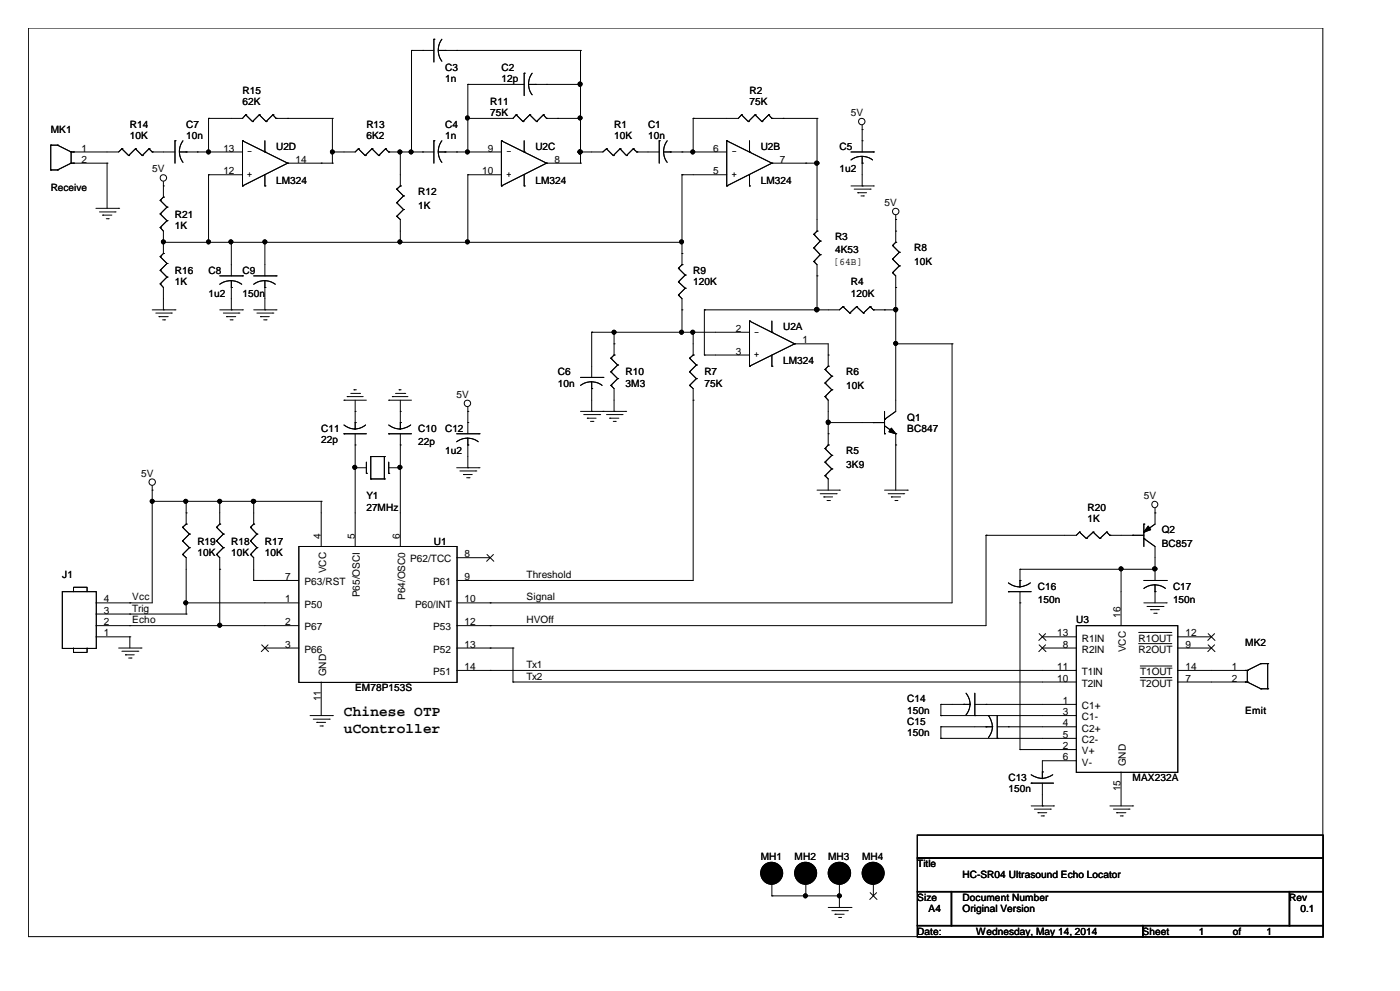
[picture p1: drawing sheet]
<svg xmlns="http://www.w3.org/2000/svg" width="297mm" height="210mm" viewBox="0 0 297 210" stroke-linecap="round" stroke-linejoin="round" font-family="sans-serif">
<g fill="none" stroke="#000" stroke-width=".21">
<path d="M6 5.9h274.3v192.5h-274.3zM87.2 10.7h.1M87.2 10.7v21.5M87.2 10.7h4.7M89.6 10.7h.1M91.9 8.3h.1M91.9 8.3v4.8M92.9 10.7h30.1M93.6 8.3a3.9 3.9 0 0 0 0 4.7M94.3 10.7h.1M96.8 10.7h.1M99.1 17.9h.1"/>
<path d="M99.1 17.9h12M99.1 17.9v14.3M111.1 15.5h.1M111.1 15.5v4.7M112 17.9h11M112.8 15.5a3.8 3.8 0 0 0 0 4.6M113.5 17.9h.1M115.8 17.9h.1M123 17.9h.1M123 10.7h.1M123 10.7v23.9M10.8 30.7h.1"/>
<path d="M10.8 36h.1M10.8 36h1.4M10.8 30.7h1.4M10.8 30.7v5.3M12.2 36h.1M12.2 30.7h.1M12.2 30.7l2.9 1.5M15.1 34.6h.1M15.1 32.2h.1M15.1 34.6h7.6M15.1 34.6l-2.9 1.4M15.1 32.2v2.4"/>
<path d="M15.6 32.2h.1M15.6 34.6h.1M22.7 34.6h.1M22.7 34.6v9.5M25.8 31.5h.1M25.8 31.5l-.7 .7h-10M25.8 31.5l1.5 1.4M27.3 32.9h.1M28.7 31.5h.1M28.7 31.5l-1.4 1.4M28.7 31.5l1.4 1.4M30.1 32.9h.1"/>
<path d="M31.6 31.5h.1M31.6 31.5l-1.5 1.4M31.6 31.5l.7 .7M32.3 32.2h.1M32.3 32.2h4.8M34.6 39.4h.1M34.6 38.5v3.3M37.1 29.8h.1M37.1 29.8v4.8M38 32.2h13.4M38.8 29.8a3.8 3.8 0 0 0 0 4.6M39.5 32.2h.1"/>
<path d="M41.8 32.2h.1M44.2 25.1h.1M44.2 37h.1M44.2 25.1v7.1M44.2 37v14.3M44.2 37h7.2M51.4 39.4h.1M51.4 29.8h.1M51.4 29.8v9.6M51.4 29.8l9.6 4.8M52.1 24.3h.1M52.1 24.3l-.7 .8h-7.2"/>
<path d="M52.1 24.3l1.4 1.5M53.5 25.8h.1M54.9 24.3h.1M54.9 24.3l-1.4 1.5M54.9 24.3l1.5 1.5M56.1 39.4h.1M56.1 32.2h.1M56.1 29.8v2.4M56.1 37v2.4M56.4 25.8h.1M57.8 24.3h.1M57.8 24.3l-1.4 1.5"/>
<path d="M57.8 24.3l.7 .8M58.5 25.1h.1M58.5 25.1h11.9M61 25.1h.1M61 34.6h.1M61 34.6h9.4M61 34.6l-9.6 4.8M68.1 34.6h.1M70.4 25.1h.1M70.4 32.2h.1M70.4 34.6h.1M70.4 25.1v9.5"/>
<path d="M75.9 31.5h.1M75.9 31.5l-.6 .7h-4.9M75.9 31.5l1.5 1.4M77.4 32.9h.1M78.8 31.5h.1M78.8 31.5l-1.4 1.4M78.8 31.5l1.5 1.4M80.3 32.9h.1M81.7 31.5h.1M81.7 31.5l-1.4 1.4M81.7 31.5l.7 .7M82.4 32.2h.1"/>
<path d="M82.4 32.2h9.5M84.8 32.2h.1M84.8 39.4h.1M84.8 32.2v7.2M84.8 39.4l-.7 .7M87.2 32.2h.1M89.6 32.2h.1M91.9 29.8h.1M91.9 29.8v4.8M92.9 32.2h13.4M93.6 29.8a3.8 3.8 0 0 0 0 4.6M94.3 32.2h.1"/>
<path d="M96.8 32.2h.1M99.1 25.1h.1M99.1 37h.1M99.1 37v14.3M99.1 37h7.2M106.3 39.4h.1M106.3 29.8h.1M106.3 29.8v9.6M106.3 29.8l9.5 4.8M109.4 24.3h.1M109.4 24.3l-.7 .8h-9.6M109.4 24.3l1.4 1.5"/>
<path d="M110.8 25.8h.1M111.1 39.4h.1M111.1 32.2h.1M111.1 29.8v2.4M111.1 37v2.4M112.3 24.3h.1M112.3 24.3l-1.5 1.5M112.3 24.3l1.4 1.5M113.7 25.8h.1M115.1 24.3h.1M115.1 24.3l-1.4 1.5M115.1 24.3l.7 .8"/>
<path d="M115.8 25.1h.1M115.8 34.6h.1M115.8 25.1h7.2M115.8 34.6h7.2M115.8 34.6l-9.5 4.8M118.2 25.1h.1M123 25.1h.1M123 32.2h.1M123 34.6h.1M128.5 31.5h.1M128.5 31.5l-.7 .7h-4.8M128.5 31.5l1.5 1.4"/>
<path d="M130 32.9h.1M131.4 31.5h.1M131.4 31.5l-1.4 1.4M131.4 31.5l1.4 1.4M132.8 32.9h.1M134.2 31.5h.1M134.2 31.5l-1.4 1.4M134.2 31.5l.8 .7M135 32.2h.1M135 32.2h4.7M139.7 29.8h.1M139.7 29.8v4.8"/>
<path d="M140.6 32.2h13.4M141.4 29.8a3.8 3.8 0 0 0 0 4.6M142.1 32.2h.1M144.5 32.2h.1M144.5 37h.1M144.5 37v19.1M144.5 37h9.5M146.9 25.1h.1M146.9 25.1v7.1M154 39.4h.1M154 29.8h.1M154 29.8v9.6"/>
<path d="M154 29.8l9.6 4.8M157.1 24.3h.1M157.1 24.3l-.6 .8h-9.6M157.1 24.3l1.5 1.5M158.6 25.8h.1M158.8 39.4h.1M158.8 32.2h.1M158.8 29.8v2.4M158.8 37v2.4M160 24.3h.1M160 24.3l-1.4 1.5M160 24.3l1.5 1.5"/>
<path d="M161.5 25.8h.1M162.9 24.3h.1M162.9 24.3l-1.4 1.5M162.9 24.3l.7 .8M163.6 34.6h.1M163.6 25.1h.1M163.6 25.1h9.5M163.6 34.6h9.5M163.6 34.6l-9.6 4.8M165.9 25.1h.1M170.8 34.6h.1M173.1 25.1h.1"/>
<path d="M173.1 34.6h.1M173.1 25.1v23.9M180.3 33.9a3.8 3.8 0 0 1 4.6 0M180.3 32.2h4.8M180.3 39.4h4.8M182.7 39.4h.1M182.7 29.8h.1M182.7 27.4h.1M182.7 34.6h.1M182.7 26.5v5.7M182.7 33.1v6.3M185.1 39.4h.1"/>
<path d="M185.1 32.2h.1M20.3 44.1h4.8M21.1 44.9h3.3M21.8 45.6h.1M21.8 45.6h1.9M22.5 46.3h.4M22.9 46.3h.1M24.4 44.9h.1M25.1 44.1h.1M34 57.2h.1M34 54.4h.1M34 48.2h.1"/>
<path d="M34 45.3h.1M34 42.4h.1M34 48.2l.6 .8v4.7M34 57.2l1.4 1.5M34 54.4l1.4 1.4M34 45.3l1.4 1.5M34 42.4l1.4 1.5M34.6 51.3h.1M34.6 53.7h.1M34.6 41.8h.1M34.6 51.3h109.9M34.6 53.7l-.6 .7"/>
<path d="M34.6 41.8l-.6 .6M35.4 58.7h.1M35.4 55.8h.1M35.4 46.8h.1M35.4 43.9h.1M35.4 58.7l-1.4 1.4M35.4 55.8l-1.4 1.4M35.4 43.9l-1.4 1.4M35.4 46.8l-1.4 1.4M44.2 51.3h.1M46.6 58.4h4.8M49 51.3h.1"/>
<path d="M49 51.3v7.1M49 59.5v6.1M51.4 58.4h.1M53.8 58.4h4.7M56.1 51.3h.1M56.1 51.3v7.1M56.1 59.5v6.1M58.5 58.4h.1M84.1 45.8h.1M84.1 42.9h.1M84.1 40.1h.1M84.1 45.8l.7 .7v4.8"/>
<path d="M84.1 42.9l1.4 1.5M84.1 40.1l1.4 1.4M84.8 51.3h.1M85.5 44.4h.1M85.5 41.5h.1M85.5 44.4l-1.4 1.4M85.5 41.5l-1.4 1.4M99.1 51.3h.1M143.8 59.7h.1M143.8 56.8h.1M143.8 59.7l1.4 1.4M143.8 56.8l1.4 1.5"/>
<path d="M144.5 53.7h.1M144.5 56.1h.1M144.5 56.1l-.7 .7M145.2 58.3h.1M145.2 58.3l-1.4 1.4M172.5 55.4h.1M172.5 52.5h.1M172.5 49.6h.1M172.5 55.4l.6 .7v9.5M172.5 52.5l1.3 1.4M172.5 49.6l1.3 1.5M173.1 58.4h.1"/>
<path d="M173.1 49h.1M173.1 49l-.6 .6M173.8 53.9h.1M173.8 51.1h.1M173.8 53.9l-1.3 1.5M173.8 51.1l-1.3 1.4M181 40.1h3.4M181.8 40.8h.1M181.8 40.8h1.8M182.5 41.5h.5M183 41.5h.1M184.4 40.1h.1"/>
<path d="M189.1 57.8h.1M189.1 54.9h.1M189.1 52h.1M189.1 57.8l.7 .6v28.7l-2.3 1.7M189.1 54.9l1.5 1.4M189.1 52l1.5 1.4M189.8 49h.1M189.8 46.5h.1M189.8 51.3h.1M189.8 45.6v5.7M189.8 51.3l-.7 .7M190.6 56.3h.1"/>
<path d="M190.6 53.4h.1M190.6 56.3l-1.5 1.5M190.6 53.4l-1.5 1.5M32.3 65.6h4.8M33 66.3h3.3M33.7 67.1h.1M33.7 67.1h1.9M34 60.1h.1M34 60.1l.6 .8v4.7M34.5 67.7h.4M34.6 65.6h.1M34.9 67.7h.1"/>
<path d="M36.3 66.3h.1M37.1 65.6h.1M46.6 60.2a3.9 3.9 0 0 1 4.6 0M46.6 65.6h4.8M47.3 66.3h3.3M48 67.1h.1M48 67.1h2M48.8 67.7h.4M49 65.6h.1M49 60.9h.1M49.2 67.7h.1M50.6 66.3h.1"/>
<path d="M51.4 65.6h.1M53.8 60.2a3.8 3.8 0 0 1 4.5 0M53.8 65.6h4.7M54.4 66.3h3.4M55.2 67.1h.1M55.2 67.1h1.9M55.9 67.7h.5M56.1 65.6h.1M56.1 60.9h.1M56.4 67.7h.1M57.8 66.3h.1M58.5 65.6h.1"/>
<path d="M123 79.9h4.8M125.4 70.4h.1M125.4 70.4v9.5M125.4 70.4h33.4M127.8 79.9h.1M129.5 78.8h.1M129.5 75.9h.1M129.5 78.8l1.4 1.4M129.5 75.9l1.4 1.4M130.1 72.8h.1M130.1 70.4h.1M130.1 75.2h.1"/>
<path d="M130.1 70.4v4.8M130.1 75.2l-.6 .7M130.9 77.3h.1M130.9 77.3l-1.4 1.5M143.8 62.5h.1M143.8 62.5l.7 .8v7.1M144.5 65.6h.1M144.5 70.4h.1M145.2 61.1h.1M145.2 61.1l-1.4 1.4M146.1 78.8h.1M146.1 75.9h.1"/>
<path d="M146.1 78.8l1.5 1.4M146.1 75.9l1.5 1.4M146.9 70.4h.1M146.9 75.2h.1M146.9 70.4v4.8M146.9 75.2l-.8 .7M147.6 77.3h.1M147.6 77.3l-1.5 1.5M149.3 75.2h.1M149.3 65.6h.1M149.3 75.2h9.5M149.3 65.6v9.6"/>
<path d="M158.8 77.6h.1M158.8 68h.1M158.8 68v9.6M158.8 68l9.6 4.8M163.6 77.6h.1M163.6 70.4h.1M163.6 68v2.4M163.6 75.2v2.4M168.4 72.8h.1M168.4 72.8h7.1v4.8M168.4 72.8l-9.6 4.8M173.1 65.6h.1"/>
<path d="M174.8 78.2h.1M174.8 78.2l1.5 1.5M175.5 75.2h.1M175.5 77.6h.1M175.5 77.6l-.7 .6M176.3 79.7h.1M176.3 79.7l-1.5 1.4M178.6 65h.1M178.6 65l-.7 .6h-28.6M178.6 65l1.5 1.3M180.1 66.3h.1M181.5 65h.1"/>
<path d="M181.5 65l-1.4 1.3M181.5 65l1.5 1.3M183 66.3h.1M184.4 65h.1M184.4 65l-1.4 1.3M184.4 65l.7 .6M185.1 65.6h.1M185.1 65.6h4.7M187.5 65.6h.1M189.8 60.9h.1M189.8 72.8h.1M189.8 65.6h.1"/>
<path d="M189.8 72.8h12M201.8 72.8h.1M201.8 72.8v54.9h-105M72.9 84.8h.1M72.9 91.9h.1M72.9 90a3.5 3.5 0 0 0 4.6 0M72.9 84.8h4.7M72.9 91.9h4.7M73.6 84h.1M73.6 84h3.4M74.3 83.3h1.9M75 82.6h.1"/>
<path d="M75 82.6h.5M75.3 99.1h.1M75.3 87.1h.1M75.3 94.2h.1M75.3 89.5h.1M75.3 84.8v6.1M75.3 91.9v23.9M75.3 99.1h2.3M76.2 83.3h.1M77.6 97.9v2.4M78.6 96.7h.1M78.6 96.7v4.7"/>
<path d="M78.6 96.7h2.8M81.4 96.7h.1M81.4 96.7v4.7M82.4 84.8h.1M82.4 91.9h.1M82.4 90a3.6 3.6 0 0 0 4.6 0M82.4 84.8h4.8M82.4 99.1h2.4M82.4 91.9h4.8M82.4 97.9v2.4M83.1 84h.1M83.1 84h3.3"/>
<path d="M83.8 83.3h2M84.6 82.6h.1M84.6 82.6h.4M84.8 87.1h.1M84.8 99.1h.1M84.8 94.2h.1M84.8 89.5h.1M84.8 84.8v6.1M84.8 91.9v23.9M85.8 83.3h.1M96.8 93.6a3.8 3.8 0 0 1 4.5 0M96.8 99.1h4.7"/>
<path d="M96.8 91.9h4.7M97.5 99.8h3.3M99.1 99.1h.1M99.1 89.5h.1M99.1 87.1h.1M99.1 94.2h.1M99.1 86.2v5.7M99.1 92.8v6.3M100.8 99.8h.1M101.5 99.1h.1M101.5 91.9h.1M123 81.6a3.8 3.8 0 0 1 4.6 0"/>
<path d="M123 87.1h9.6M123.7 87.8h3.4M124.5 88.6h.1M124.5 88.6h1.8M125.1 89.3h.5M125.4 87.1h.1M125.4 82.3h.1M125.4 80.9v6.2M125.6 89.3h.1M127.1 87.8h.1M127.8 87.1h.1M128.5 87.8h3.3"/>
<path d="M129.2 88.6h.1M129.2 88.6h1.9M129.5 81.6h.1M129.5 81.6l.6 .7v4.8M130 89.3h.4M130.1 87.1h.1M130.4 89.3h.1M130.9 80.2h.1M130.9 80.2l-1.4 1.4M131.8 87.8h.1M132.6 87.1h.1M146.1 81.6h.1"/>
<path d="M146.1 81.6l.8 .7v40.7h-50.1M146.9 84.8h.1M147.6 80.2h.1M147.6 80.2l-1.5 1.4M174.8 97.9h.1M174.8 95h.1M174.8 84h.1M174.8 81.1h.1M174.8 84l.7 .8v9.4M174.8 97.9l1.5 1.4M174.8 95l1.5 1.4M174.8 81.1l1.5 1.5"/>
<path d="M175.5 89.5h.1M175.5 91.9h.1M175.5 94.2h.1M175.5 89.5h12M175.5 94.2l-.7 .8M176.3 99.3h.1M176.3 96.4h.1M176.3 82.6h.1M176.3 99.3l-1.5 1.5M176.3 96.4l-1.5 1.5M176.3 82.6l-1.5 1.4M185.1 89.5h.1"/>
<path d="M187.5 88.8h.1M187.5 91.9h.1M187.5 90.2l2.3 1.7M187.5 87.1v4.8M189.8 94.2h.1M189.8 91.9h.1M189.8 91.9v11.9M32.3 106.2h.1M32.3 103.8h.1M32.3 106.2h35.8M32.3 102.9v24.8h-12M38.7 117.4h.1"/>
<path d="M38.7 114.6h.1M38.7 111.7h.1M38.7 117.4l.8 .7v12M38.7 114.6l1.4 1.4M38.7 111.7l1.4 1.4M39.5 106.2h.1M39.5 108.6h.1M39.5 111h.1M39.5 106.2v4.8M39.5 111l-.8 .7M40.1 116h.1M40.1 113.1h.1"/>
<path d="M40.1 116l-1.4 1.4M40.1 113.1l-1.4 1.5M45.9 117.4h.1M45.9 114.6h.1M45.9 111.7h.1M45.9 117.4l.7 .7v14.4M45.9 114.6l1.4 1.4M45.9 111.7l1.4 1.4M46.6 106.2h.1M46.6 111h.1M46.6 106.2v4.8M46.6 111l-.7 .7"/>
<path d="M47.3 116h.1M47.3 113.1h.1M47.3 116l-1.4 1.4M47.3 113.1l-1.4 1.5M53.1 117.4h.1M53.1 114.6h.1M53.1 111.7h.1M53.1 117.4l.7 .7v4.9M53.1 114.6l1.3 1.4M53.1 111.7l1.3 1.4M53.8 106.2h.1M53.8 111h.1"/>
<path d="M53.8 106.2v4.8M53.8 111l-.7 .7M54.4 116h.1M54.4 113.1h.1M54.4 116l-1.3 1.4M54.4 113.1l-1.3 1.5M63.3 115.8h33.6v28.7h-33.6zM68.1 106.2h.1M68.1 106.2v9.6M77.6 100.3h.1M78.6 101.4h.1M78.6 101.4h2.8"/>
<path d="M81.4 101.4h.1M82.4 100.3h.1M96.8 118.1h7.1M98.2 100.5h.1M98.2 100.5h1.9M98.9 101.2h.5M99.4 101.2h.1M103.2 117.4l1.4 1.5M104.6 117.4l-1.5 1.5M173.1 103.8h4.8M173.8 104.6h3.4M174.6 105.3h.1"/>
<path d="M174.6 105.3h1.8M174.8 100.8h.1M174.8 100.8l.7 .6v2.4M175.3 106h.5M175.8 106h.1M177.2 104.6h.1M177.9 103.8h.1M187.5 103.8h4.8M188.2 104.6h3.3M188.9 105.3h.1M188.9 105.3h1.9M189.7 106h.4"/>
<path d="M190.1 106h.1M191.5 104.6h.1M192.3 103.8h.1M209 113.4h.1M209 113.4v19.1h-112.2M228.8 112.7h.1M228.8 112.7l-.7 .7h-19.1M228.8 112.7l1.4 1.4M230.2 114.1h.1M231.6 112.7h.1M231.6 112.7l-1.4 1.4M231.6 112.7l1.5 1.4"/>
<path d="M233.1 114.1h.1M234.5 112.7h.1M234.5 112.7l.7 .7M234.5 112.7l-1.4 1.4M235.2 113.4h.1M235.2 113.4h7.2M240 113.4h.1M242.4 114.1h.1M242.4 112.7h.1M242.4 111h.1M242.4 114.1l2.4 1.7v7.2M242.4 111v4.8"/>
<path d="M244.8 108.6h.1M244.8 107.6v3.4l-2.4 1.7M13.2 125.3h7.2v12h-7.2zM15.6 125.3v-.9h2.9v.9M15.6 137.3v.9h2.9v-.9M20.3 132.5h43M20.3 130.1h19.2M20.3 134.9h7.2M25.1 137.3h4.8M25.8 137.9h3.4M26.6 138.7h.1M26.6 138.7h1.8"/>
<path d="M27.3 139.4h.5M27.5 127.7h.1M27.5 130.1h.1M27.5 134.9h.1M27.5 132.5h.1M27.5 134.9v2.4M27.8 139.4h.1M29.2 137.9h.1M29.9 137.3h.1M39.5 127.7h.1M39.5 130.1h.1M39.5 127.7h23.8"/>
<path d="M46.6 132.5h.1M46.6 120.6h.1M53.8 123h.1M53.8 123h9.5M55.5 136.6l1.4 1.4M56.1 137.3h7.2M56.8 136.6l-1.4 1.4M96.8 137.3h11.9M103.9 137.3h.1M103.9 132.5h.1M103.9 123h.1M103.9 127.7h.1"/>
<path d="M108.7 137.3h.1M108.7 137.3v7.2M213.7 125.3h.1M213.7 123.5a3.6 3.6 0 0 0 4.7 0M213.7 125.3h4.8M216.2 127.7h.1M216.2 120.6h.1M216.2 123h.1M216.2 120.6h28.6M216.2 120.6v3.8M216.2 125.3v33.5M220.2 134.2l1.5 1.5"/>
<path d="M220.2 136.6l1.5 1.4M220.9 137.3h7.2M220.9 134.9h7.2M221.6 134.2l-1.5 1.5M221.6 136.6l-1.5 1.4M228.1 132.5h21.5v31.1h-21.5zM237.6 120.6h.1M237.6 120.6v11.9M241.3 134h7M241.3 136.3h7M242.4 124.6a3.8 3.8 0 0 1 4.6 0M242.4 123h4.7"/>
<path d="M242.4 127.7h4.7M243.1 128.5h3.4M243.8 129.1h.1M243.8 129.1h1.9M244.5 129.9h.5M244.8 120.6h.1M244.8 125.3h.1M244.8 123.9v3.8M245 129.9h.1M246.5 128.5h.1M247.1 127.7h.1M247.1 123h.1"/>
<path d="M249.5 137.3h7.2M249.5 134.9h7.2M256 134.2l1.5 1.5M256 136.6l1.5 1.4M257.4 134.2l-1.5 1.5M257.4 136.6l-1.5 1.4M65.7 151.6h4.7M66.4 152.3h3.4M67.1 153h.1M67.1 153h1.9M67.8 153.8h.5M68.1 144.5v7.1"/>
<path d="M68.3 153.8h.1M69.8 152.3h.1M70.4 151.6h.1M96.8 142h131.3M103.9 142h.1M108.7 144.5h.1M108.7 144.5h119.4M199.4 149.2h.1M199.4 151.6h.1M199.4 153.9h.1M199.4 156.4h.1M199.4 149.2h6.3"/>
<path d="M199.4 149.2v2.4M199.4 153.9v2.5M199.4 153.9h11M199.4 156.4h28.7M199.4 151.6h28.7M204.2 149.2h.1M204.7 146.8a3.5 3.5 0 0 1 0 4.6M206.6 151.6h.1M206.6 149.2h21.5M206.6 146.8v4.8M209 149.2h.1M209 153.9h.1"/>
<path d="M209.5 151.6a3.6 3.6 0 0 1 0 4.6M211.3 156.4h.1M211.3 153.9h16.8M211.3 151.6v4.8M213.7 153.9h.1M216.2 158.8h.1M216.2 158.8h11.9M241.6 141.1h6.7M241.6 143.5h6.7M249.5 144.5h14.8M249.5 142h14.8M263.9 142h.1"/>
<path d="M263.9 144.5h.1M264.3 144.5h.1M264.3 142h.1M264.3 144.5l2.9 1.4M264.3 142v2.5M267.2 145.9h.1M267.2 140.6h.1M267.2 145.9h1.4M267.2 140.6l-2.9 1.4M267.2 140.6h1.4M268.6 140.6h.1M268.6 145.9h.1"/>
<path d="M268.6 140.6v5.3M194.4 176.9h86v4.9h-86zM218.5 165.9h.1M218.5 164.1a3.8 3.8 0 0 0 4.6 0M218.5 170.7h4.8M218.5 165.9h4.8M219.2 171.4h3.4M220 172.1h.1M220 172.1h1.8M220.6 172.8h.5M220.9 170.7h.1M220.9 163.5h.1"/>
<path d="M220.9 165.9v4.8M221.1 172.8h.1M222.6 171.4h.1M223.3 170.7h.1M228.1 161.1h-7.2v3.8M235.2 170.7h4.8M236 171.4h3.3M236.6 172.1h.1M236.6 172.1h2M237.4 172.8h.4M237.6 163.5v7.2M237.8 172.8h.1"/>
<path d="M239.3 171.4h.1M240 170.7h.1M163.6 189.8h.1M163.6 189.8h14.3M163.6 187.4v2.4M170.8 189.8h.1M170.8 187.4v2.4M175.5 192.2h4.8M176.3 192.9h3.3M177 193.6h.1M177 193.6h1.9M177.7 194.3h.4"/>
<path d="M177.9 189.8h.1M177.9 187.4v4.8M178.1 194.3h.1M179.6 192.9h.1M180.3 192.2h.1M184.4 189.1l1.4 1.4M185.1 187.4v2.4M185.8 189.1l-1.5 1.4M194.4 181.7h86v7.2h-86zM194.4 188.8h7.3v7.3h-7.3zM194.4 196h47.8v2.5h-47.8zM201.6 188.8h71.7v7.3h-71.7z"/>
<path d="M242.1 196h38.3v2.5h-38.3zM273.2 188.8h7.2v7.3h-7.2z"/>
<circle cx="34.6" cy="37.7" r=".68"/>
<circle cx="182.6" cy="25.7" r=".68"/>
<circle cx="189.8" cy="44.8" r=".68"/>
<circle cx="99.1" cy="85.4" r=".68"/>
<circle cx="32.3" cy="102.1" r=".68"/>
<circle cx="244.7" cy="106.8" r=".66"/>
</g>
<g fill="#000" stroke="#000" stroke-width=".21">
<path d="M188.9 90.7l.9 1.2-1.4-.4zM243.3 111.4l.5 .8-1.4 .5z"/>
<circle cx="122.9" cy="17.8" r=".45"/>
<circle cx="44.2" cy="32.2" r=".42"/>
<circle cx="70.4" cy="32.2" r=".42"/>
<circle cx="84.8" cy="32.2" r=".42"/>
<circle cx="87.1" cy="32.2" r=".42"/>
<circle cx="99.1" cy="32.2" r=".42"/>
<circle cx="99.1" cy="25" r=".42"/>
<circle cx="122.9" cy="32.2" r=".42"/>
<circle cx="122.9" cy="25" r=".42"/>
<circle cx="146.8" cy="32.2" r=".42"/>
<circle cx="173.1" cy="34.5" r=".45"/>
<circle cx="34.6" cy="51.2" r=".42"/>
<circle cx="44.2" cy="51.2" r=".42"/>
<circle cx="48.9" cy="51.2" r=".42"/>
<circle cx="56.1" cy="51.2" r=".42"/>
<circle cx="84.8" cy="51.2" r=".42"/>
<circle cx="99.1" cy="51.2" r=".42"/>
<circle cx="144.4" cy="51.2" r=".42"/>
<circle cx="130.1" cy="70.4" r=".42"/>
<circle cx="144.4" cy="70.4" r=".42"/>
<circle cx="146.8" cy="70.4" r=".42"/>
<circle cx="173.1" cy="65.6" r=".48"/>
<circle cx="189.8" cy="65.6" r=".45"/>
<circle cx="189.8" cy="72.7" r=".42"/>
<circle cx="75.2" cy="99" r=".42"/>
<circle cx="84.8" cy="99" r=".42"/>
<circle cx="175.5" cy="89.5" r=".45"/>
<circle cx="32.3" cy="106.2" r=".42"/>
<circle cx="39.4" cy="106.2" r=".42"/>
<circle cx="46.6" cy="106.2" r=".42"/>
<circle cx="53.7" cy="106.2" r=".45"/>
<circle cx="39.4" cy="127.7" r=".42"/>
<circle cx="46.6" cy="132.4" r=".42"/>
<circle cx="237.6" cy="120.5" r=".42"/>
<circle cx="244.7" cy="120.5" r=".45"/>
<circle cx="163.5" cy="185" r="2.34"/>
<circle cx="170.7" cy="189.7" r=".42"/>
<circle cx="170.7" cy="185" r="2.34"/>
<circle cx="177.9" cy="189.7" r=".42"/>
<circle cx="177.9" cy="185" r="2.35"/>
<circle cx="185" cy="185" r="2.34"/>
</g>
<g font-size="3">
<text x="72.9" y="151.7">Chinese OTP</text>
<text x="72.9" y="155.2">uController</text>
</g>
<g font-size="2.1">
<text x="94.3" y="15.1">C3</text>
<text x="94.3" y="17.5">1n</text>
<text x="106.3" y="15.1">C2</text>
<text x="106.3" y="17.5">12p</text>
<text x="51.4" y="19.8">R15</text>
<text x="51.4" y="22.2">62K</text>
<text x="103.9" y="22.2">R11</text>
<text x="158.8" y="19.8">R2</text>
<text x="158.8" y="22.2">75K</text>
<text x="10.8" y="28.2">MK1</text>
<text x="27.5" y="27">R14</text>
<text x="27.5" y="29.4">10K</text>
<text x="39.5" y="27">C7</text>
<text x="39.5" y="29.4">10n</text>
<text x="77.6" y="27">R13</text>
<text x="77.6" y="29.4">6K2</text>
<text x="94.3" y="27">C4</text>
<text x="94.3" y="29.4">1n</text>
<text x="103.9" y="24.6">75K</text>
<text x="130.1" y="27">R1</text>
<text x="130.1" y="29.4">10K</text>
<text x="137.3" y="27">C1</text>
<text x="137.3" y="29.4">10n</text>
<text x="180.3" y="24.6">5V</text>
<text x="17.3" y="32.1">1</text>
<text x="17.3" y="34.5">2</text>
<text x="47.3" y="32.1">13</text>
<text x="53.5" y="31.6" transform="rotate(-180 53.5 31.6)">-</text>
<text x="58.5" y="31.8">U2D</text>
<text x="62.7" y="34.5">14</text>
<text x="103.4" y="32.1">9</text>
<text x="108.5" y="31.6" transform="rotate(-180 108.5 31.6)">-</text>
<text x="113.5" y="31.8">U2C</text>
<text x="117.5" y="34.5">8</text>
<text x="151.1" y="32.1">6</text>
<text x="156.2" y="31.6" transform="rotate(-180 156.2 31.6)">-</text>
<text x="161.2" y="31.8">U2B</text>
<text x="165.3" y="34.5">7</text>
<text x="177.9" y="31.8">C5</text>
<text x="10.8" y="40.4">Receive</text>
<text x="32.3" y="36.5">5V</text>
<text x="47.3" y="36.9">12</text>
<text x="53.5" y="36.4" transform="rotate(-180 53.5 36.4)">+</text>
<text x="58.5" y="39">LM324</text>
<text x="88.6" y="41.3">R12</text>
<text x="102.2" y="36.9">10</text>
<text x="108.5" y="36.4" transform="rotate(-180 108.5 36.4)">+</text>
<text x="113.5" y="39">LM324</text>
<text x="151.1" y="36.9">5</text>
<text x="156.2" y="36.4" transform="rotate(-180 156.2 36.4)">+</text>
<text x="161.2" y="39">LM324</text>
<text x="177.9" y="36.5">1u2</text>
<text x="37.1" y="46.1">R21</text>
<text x="88.6" y="44.2">1K</text>
<text x="187.5" y="43.7">5V</text>
<text x="37.1" y="48.4">1K</text>
<text x="177" y="50.9">R3</text>
<text x="177" y="53.7">4K53</text>
<text x="193.7" y="53.3">R8</text>
<text x="37.1" y="58">R16</text>
<text x="44.2" y="58">C8</text>
<text x="51.4" y="58">C9</text>
<text x="146.9" y="58">R9</text>
<text x="176.7" y="56.2">[64B]</text>
<text x="193.7" y="56.1">10K</text>
<text x="37.1" y="60.4">1K</text>
<text x="44.2" y="62.8">1u2</text>
<text x="51.4" y="62.8">150n</text>
<text x="146.9" y="60.4">120K</text>
<text x="180.3" y="60.4">R4</text>
<text x="180.3" y="62.8">120K</text>
<text x="156" y="70.3">2</text>
<text x="161" y="69.9" transform="rotate(-180 161 69.9)">-</text>
<text x="165.9" y="69.9">U2A</text>
<text x="156" y="75.1">3</text>
<text x="161" y="74.6" transform="rotate(-180 161 74.6)">+</text>
<text x="165.9" y="77.1">LM324</text>
<text x="170.1" y="72.7">1</text>
<text x="118.2" y="79.5">C6</text>
<text x="118.2" y="81.9">10n</text>
<text x="132.6" y="79.5">R10</text>
<text x="132.6" y="81.9">3M3</text>
<text x="149.3" y="79.5">R7</text>
<text x="149.3" y="81.9">75K</text>
<text x="179.3" y="79.5">R6</text>
<text x="179.3" y="82.4">10K</text>
<text x="96.8" y="84.3">5V</text>
<text x="192.3" y="89.1">Q1</text>
<text x="68.1" y="91.5">C11</text>
<text x="68.1" y="93.8">22p</text>
<text x="88.6" y="91.5">C10</text>
<text x="88.6" y="94.3">22p</text>
<text x="94.3" y="91.5">C12</text>
<text x="192.3" y="91.5">BC847</text>
<text x="29.9" y="101">5V</text>
<text x="94.3" y="96.2">1u2</text>
<text x="179.3" y="96.2">R5</text>
<text x="179.3" y="99.1">3K9</text>
<text x="77.6" y="105.8">Y1</text>
<text x="242.4" y="105.8">5V</text>
<text x="77.6" y="108.1">27MHz</text>
<text x="230.5" y="108.1">R20</text>
<text x="230.5" y="110.6">1K</text>
<text x="246.2" y="113">Q2</text>
<text x="41.8" y="115.3">R19</text>
<text x="41.8" y="117.7">10K</text>
<text x="49" y="115.3">R18</text>
<text x="49" y="117.7">10K</text>
<text x="56.1" y="115.3">R17</text>
<text x="56.1" y="117.7">10K</text>
<text x="68" y="114.1" transform="rotate(-90 68 114.1)">4</text>
<text x="75.2" y="114.1" transform="rotate(-90 75.2 114.1)">5</text>
<text x="84.8" y="114.1" transform="rotate(-90 84.8 114.1)">6</text>
<text x="87" y="119.1">P62/TCC</text>
<text x="91.9" y="115.3">U1</text>
<text x="98.5" y="118">8</text>
<text x="246.2" y="115.8">BC857</text>
<text x="13.2" y="122.5">J1</text>
<text x="60.5" y="122.9">7</text>
<text x="64.5" y="124">P63/RST</text>
<text x="69.1" y="121.4" transform="rotate(-90 69.1 121.4)">VCC</text>
<text x="91.8" y="124">P61</text>
<text x="98.5" y="122.9">9</text>
<text x="111.6" y="122.4">Threshold</text>
<text x="220" y="124.9">C16</text>
<text x="248.6" y="124.9">C17</text>
<text x="22" y="130">3</text>
<text x="22" y="127.6">4</text>
<text x="28" y="127.2">Vcc</text>
<text x="28" y="129.6">Trig</text>
<text x="60.5" y="127.6">1</text>
<text x="64.5" y="128.7">P50</text>
<text x="76.3" y="126.5" transform="rotate(-90 76.3 126.5)">P65/OSCI</text>
<text x="85.9" y="127.1" transform="rotate(-90 85.9 127.1)">P64/OSC0</text>
<text x="88" y="128.7">P60/INT</text>
<text x="98.5" y="127.6">10</text>
<text x="111.6" y="127.2">Signal</text>
<text x="220" y="127.8">150n</text>
<text x="237.5" y="130.8" transform="rotate(-90 237.5 130.8)">16</text>
<text x="248.6" y="127.8">150n</text>
<text x="22" y="134.8">1</text>
<text x="22" y="132.4">2</text>
<text x="28" y="132">Echo</text>
<text x="60.5" y="132.4">2</text>
<text x="60.5" y="137.2">3</text>
<text x="64.5" y="133.5">P67</text>
<text x="91.8" y="133.5">P53</text>
<text x="98.5" y="132.4">12</text>
<text x="98.5" y="137.2">13</text>
<text x="111.6" y="132">HVOff</text>
<text x="224" y="134.8">13</text>
<text x="225.2" y="137.2">8</text>
<text x="228.1" y="132">U3</text>
<text x="229.3" y="135.9">R1IN</text>
<text x="241.3" y="135.9">R1OUT</text>
<text x="251.2" y="134.8">12</text>
<text x="251.2" y="137.2">9</text>
<text x="263.9" y="136.8">MK2</text>
<text x="64.5" y="138.3">P66</text>
<text x="69.1" y="143.3" transform="rotate(-90 69.1 143.3)">GND</text>
<text x="91.8" y="138.3">P52</text>
<text x="91.8" y="143">P51</text>
<text x="98.5" y="141.9">14</text>
<text x="111.6" y="143.9">Tx2</text>
<text x="111.6" y="141.5">Tx1</text>
<text x="224" y="141.9">11</text>
<text x="229.3" y="143">T1IN</text>
<text x="229.3" y="138.3">R2IN</text>
<text x="238.6" y="138.2" transform="rotate(-90 238.6 138.2)">VCC</text>
<text x="241.3" y="138.3">R2OUT</text>
<text x="241.6" y="143">T1OUT</text>
<text x="251.2" y="141.9">14</text>
<text x="261" y="141.9">1</text>
<text x="68" y="148.5" transform="rotate(-90 68 148.5)">11</text>
<text x="75.3" y="146.4">EM78P153S</text>
<text x="192.3" y="148.8">C14</text>
<text x="224" y="144.4">10</text>
<text x="225.2" y="149.1">1</text>
<text x="229.3" y="145.5">T2IN</text>
<text x="241.6" y="145.5">T2OUT</text>
<text x="251.2" y="144.4">7</text>
<text x="261" y="144.4">2</text>
<text x="192.3" y="153.5">C15</text>
<text x="192.3" y="155.9">150n</text>
<text x="192.3" y="151.1">150n</text>
<text x="225.2" y="151.5">3</text>
<text x="225.2" y="153.9">4</text>
<text x="229.3" y="150.2">C1+</text>
<text x="229.3" y="152.6">C1-</text>
<text x="229.3" y="155">C2+</text>
<text x="263.9" y="151.1">Emit</text>
<text x="225.2" y="156.3">5</text>
<text x="225.2" y="158.7">2</text>
<text x="225.2" y="161.1">6</text>
<text x="229.3" y="157.4">C2-</text>
<text x="229.3" y="159.8">V+</text>
<text x="213.7" y="165.5">C13</text>
<text x="213.7" y="167.8">150n</text>
<text x="229.3" y="162.2">V-</text>
<text x="237.5" y="167.6" transform="rotate(-90 237.5 167.6)">15</text>
<text x="238.6" y="162.3" transform="rotate(-90 238.6 162.3)">GND</text>
<text x="240" y="165.5">MAX232A</text>
<text x="161.2" y="182.2">MH1</text>
<text x="168.4" y="182.2">MH2</text>
<text x="175.5" y="182.2">MH3</text>
<text x="182.7" y="182.2">MH4</text>
<text x="194.4" y="183.7">Title</text>
<text x="194.4" y="190.8">Size</text>
<text x="204" y="190.8">Document Number</text>
<text x="204" y="186">HC-SR04 Ultrasound Echo Locator</text>
<text x="273.2" y="190.8">Rev</text>
<text x="194.4" y="198">Date:</text>
<text x="196.8" y="193.1">A4</text>
<text x="204" y="193.1">Original Version</text>
<text x="206.8" y="198">Wednesday, May 14, 2014</text>
<text x="242.1" y="198">Sheet</text>
<text x="254.1" y="198">1</text>
<text x="261.3" y="198">of</text>
<text x="268.4" y="198">1</text>
<text x="275.6" y="193.1">0.1</text>
</g>
</svg>
